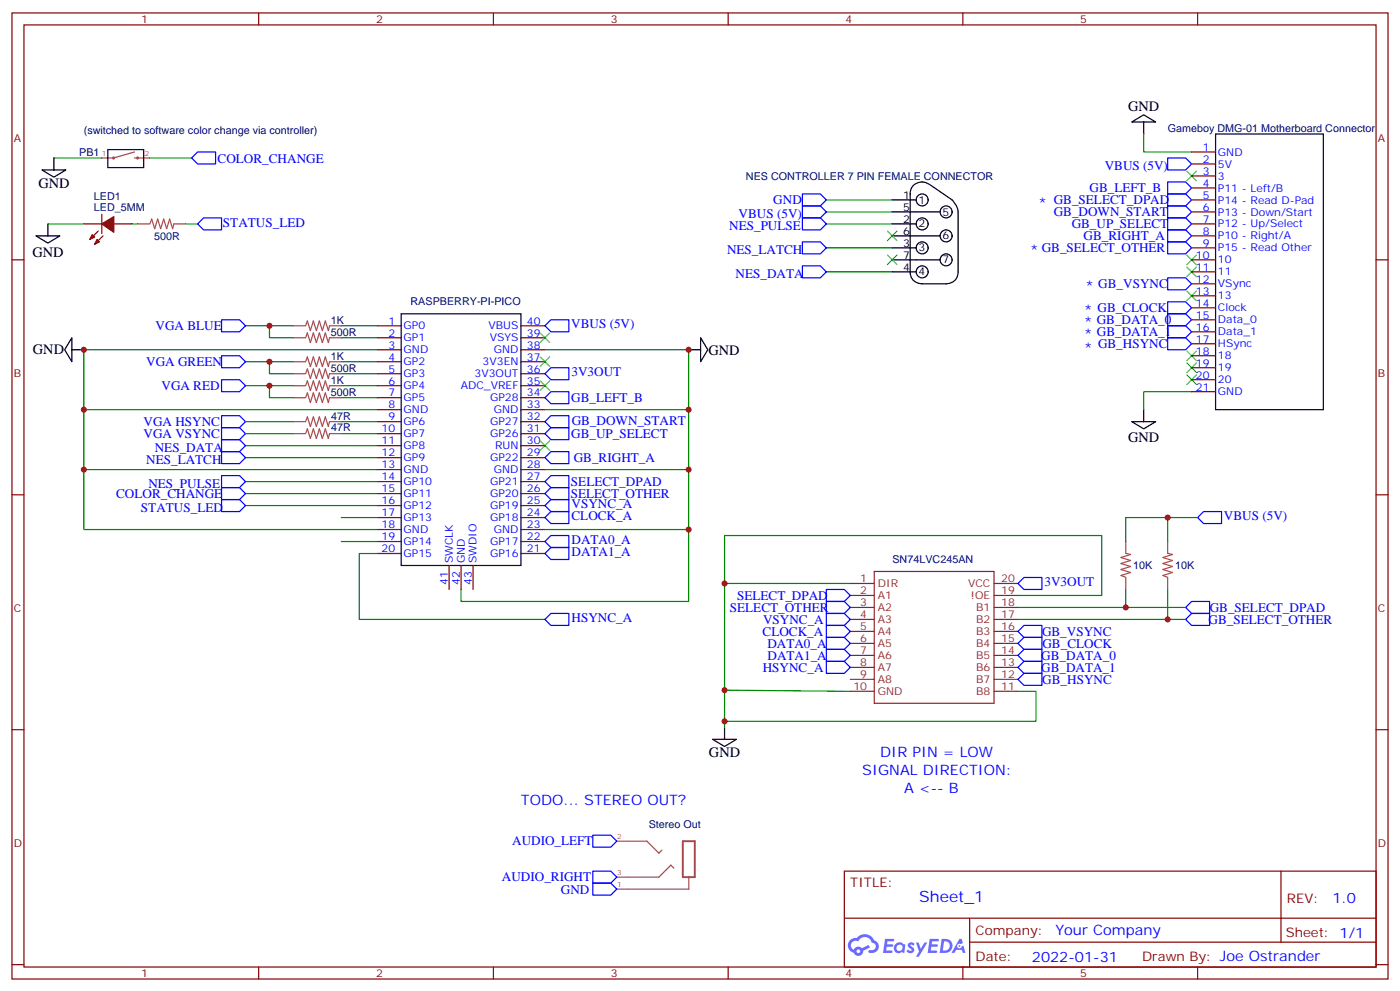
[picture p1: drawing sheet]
<svg xmlns="http://www.w3.org/2000/svg" width="412mm" height="292mm" viewBox="0 0 412 292" stroke-linecap="round" stroke-linejoin="round" font-family="sans-serif">
<g fill="none" stroke="#870000" stroke-width=".35">
<path d="M3.5 3.8h405.4v284.3h-405.4zM7.1 7.3h398.2v277.3h-398.2zM76.2 3.8v3.5M145.3 3.8v3.5M214.5 3.8v3.5M283.6 3.8v3.5M352.8 3.8v3.5M3.5 76.5h3.6M405.3 76.5h3.6M3.5 145.6h3.6M405.3 145.6h3.6M3.5 214.8h3.6"/>
<path d="M405.3 214.8h3.6M248.7 256.4h156.6v28.2h-156.6zM377.3 256.4v20.9M248.7 270.2h156.5M285.6 277.3h119.6M285.6 270.2v14.2M3.5 283.9h3.6M76.2 284.6v3.5M145.3 284.6v3.5M214.5 284.6v3.5M283.6 284.6v3.5M352.8 284.6v3.5"/>
<path d="M405.3 283.9h3.6"/>
</g>
<g fill="#5487ff">
<path d="M267.7 277.6a1.22 1.22 0 0 1 1.7 .2l-.4 .6a.47 .47 0 0 0-.3-.4 .47 .47 0 0 0-.5 .2l.1 .2a1.14 1.14 0 0 1 .8 1.8 1.14 1.14 0 0 1-1.9 0l-.2-.2 .5-.6 .7 .5a.29 .29 0 0 0 .3-.3 .29 .29 0 0 0-.2-.3 1.04 1.04 0 0 1-.6-1.7z"/>
<path d="M260.7 276.3h2.4l.3 .2-.2 .5-1.8 .1-.1 .8h1.5l.3 .4-.3 .4h-1.6l-.2 1.1h1.7l.2 .3-.2 .3-2.6 .1z"/>
<path d="M273.8 276.3h2.4l.3 .2-.1 .5-1.8 .1-.2 .8h1.6l.3 .4-.4 .4h-1.6l-.1 1.1h1.7l.2 .3-.2 .3-2.6 .1z"/>
<path d="M282.6 276.3h.7l.3 1.3-.6 .3a.69 .69 0 0 0-1 .3 .69 .69 0 0 0 .4 .9 .69 .69 0 0 0 .9-.6l.5-.2 .6 2.2h-.8l-.2-.9h-1.8l-.5 .9h-.8z"/>
<path d="M269.8 277.4h.8l.6 1.8 1.1-1.8h.9l-2.6 4.2h-.8l.9-1.5z"/>
<path d="M277.4 276.3l-.6 4.2h1.3a2.11 2.11 0 0 0 2.5-2.1 2.11 2.11 0 0 0-2.5-2.1zM278.1 277.1a1.39 1.39 0 0 1 1.7 1.4 1.39 1.39 0 0 1-1.8 1.3h-.3z"/>
<path d="M263.7 277.9a1.54 1.54 0 0 0-.1 2.2 1.54 1.54 0 0 0 2.2 .1l.6 .3 .3-2.3-.2-.3h-.4a1.49 1.49 0 0 0-2.4 0zM264 278.9a.94 .94 0 0 1 1.8 0 .94 .94 0 0 1-1.8 0z"/>
<path d="M250.4 276.7a2.18 2.18 0 0 0 1.1 3.7 1.44 1.44 0 0 0 1.6 .9 1.44 1.44 0 0 0 1.2-1.4l2-1.1-.5-.7-1.9 1a1.47 1.47 0 0 0-2.4 .4 1.39 1.39 0 0 1-.7-1.9 1.39 1.39 0 0 1 2-.5 2.12 2.12 0 0 1 2.2-1.3 2.12 2.12 0 0 1 1.9 1.7 1.14 1.14 0 0 1 1.1 1.4 1.14 1.14 0 0 1-1.7 .7 .43 .43 0 0 0-.5 .4 .43 .43 0 0 0 .4 .5 1.98 1.98 0 0 0 2.5-1.2 1.98 1.98 0 0 0-1.2-2.6 3.1 3.1 0 0 0-5.3-.6l-.9 .1zM252.3 280a.55 .55 0 0 1 1.1 0 .55 .55 0 0 1-1.1 0z"/>
<circle cx="282.6" cy="278.4" r=".26"/>
</g>
<g fill="none" stroke="#8c2424" stroke-width=".35">
<path d="M250.5 171.7h7M250.5 175.3h7M250.5 178.8h7M257.5 168.2h35.3v38.8h-35.3zM292.8 171.7h7.1M292.8 175.3h7.1M292.8 178.8h7.1M250.5 182.3h7M250.5 185.8h7M250.5 189.4h7M250.5 192.9h7M250.5 196.4h7"/>
<path d="M250.5 200h7M292.8 182.3h7.1M292.8 185.8h7.1M292.8 189.4h7.1M292.8 192.9h7.1M292.8 196.4h7.1M292.8 200h7.1M250.5 203.5h7M292.8 203.5h7.1"/>
</g>
<g fill="none" stroke="#870000" stroke-width=".35">
<path d="M351 44.7h7.1M351 48.3h7.1M351 51.8h7.1M351 55.3h7.1M351 58.8h7.1M24.7 65.9h5.3M28.9 68l-2.4 2.5M30 63.1v5.6M30.3 69.4l-2.4 2.5M33.5 65.9h5.3M351 65.9h7.1M351 62.4h7.1"/>
<path d="M351 69.4h7.1M351 73h7.1M351 76.5h7.1M111.1 95.9h7.1M111.1 99.4h7.1M153.5 95.9h7M153.5 99.4h7M351 80h7.1M351 83.5h7.1M351 87.1h7.1M351 90.6h7.1M351 94.1h7.1"/>
<path d="M351 97.6h7.1M111.1 102.9h7.1M111.1 106.5h7.1M111.1 110h7.1M111.1 113.5h7.1M111.1 117.1h7.1M153.5 102.9h7M153.5 106.5h7M153.5 110h7M153.5 113.5h7M153.5 117.1h7M351 101.2h7.1"/>
<path d="M351 104.7h7.1M351 108.2h7.1M351 111.8h7.1M351 115.3h7.1M111.1 120.6h7.1M111.1 124.1h7.1M111.1 127.6h7.1M111.1 131.2h7.1M111.1 134.7h7.1M111.1 138.2h7.1M153.5 120.6h7M153.5 124.1h7"/>
<path d="M153.5 127.6h7M153.5 131.2h7M153.5 134.7h7M153.5 138.2h7M111.1 141.7h7.1M111.1 145.3h7.1M111.1 148.8h7.1M111.1 152.3h7.1M111.1 155.9h7.1M111.1 159.4h7.1M153.5 141.7h7M153.5 145.3h7"/>
<path d="M153.5 148.8h7M153.5 152.3h7M153.5 155.9h7M153.5 159.4h7M111.1 162.9h7.1M132.3 166.4v7.1M135.8 166.4v7.1M139.3 166.4v7.1M153.5 162.9h7"/>
</g>
<g fill="none" stroke="#000" stroke-width=".35">
<path d="M333.4 35.9l3.5-2.1 3.5 2.1zM336.9 35.9v3.5M358.1 39.4h31.7v81.2h-31.7zM12.3 50h7.1l-3.5 2.1zM15.9 46.5v3.5M31.7 44h10.6v5.3h-10.6zM262.8 58.8h7.1M269.2 54.4a4.1 4.1 0 0 1 5.5 .5l4.3 2.9a5.9 5.9 0 0 1 3.2 4.6v17.6a3.5 3.5 0 0 1-3.5 3.5h-7.1a3.5 3.5 0 0 1-3.5-3.5v-22.9l.2-1.2zM10.6 69.4h7l-3.5 2.1zM14.1 65.9v3.5M262.8 65.9h7.1M262.8 73h7.1"/>
<path d="M262.8 62.4h14.1M262.8 69.4h14.1M262.8 76.5h14.1M21.2 99.4v7.1l-2.2-3.6zM118.2 92.4h35.3v74h-35.3zM206.4 99.4l2.1 3.5-2.1 3.6zM262.8 80h7.1M21.2 102.9h3.5M202.8 102.9h3.6M333.4 124.1h7l-3.5 2.1zM336.9 120.6v3.5M209.9 217.6h7.1l-3.6 2.1z"/>
<path d="M213.4 214.1v3.5"/>
<circle cx="271.6" cy="58.8" r="1.76"/>
<circle cx="271.6" cy="65.9" r="1.76"/>
<circle cx="271.6" cy="73" r="1.76"/>
<circle cx="278.7" cy="62.4" r="1.76"/>
<circle cx="278.7" cy="69.4" r="1.76"/>
<circle cx="278.7" cy="76.5" r="1.76"/>
<circle cx="271.6" cy="80" r="1.76"/>
</g>
<g fill="none" stroke="#00f" stroke-width=".35">
<path d="M56.4 46.5l1.8-1.8h5.3v3.6h-5.3zM236.4 57.1h5.3l1.7 1.7-1.7 1.8h-5.3zM344 53.6h5.2l1.8 1.7-1.8 1.8h-5.2zM344 57.1h5.2l1.8 1.7-1.8 1.8h-5.2zM344 46.5h5.2l1.8 1.8-1.8 1.7h-5.2zM58.2 65.9l1.8-1.8h5.3v3.6h-5.3zM236.4 64.1h5.3l1.7 1.8-1.7 1.8h-5.3zM236.4 71.2h5.3l1.7 1.8-1.7 1.7h-5.3zM236.4 78.2h5.3l1.7 1.8-1.7 1.8h-5.3zM236.4 60.6h5.3l1.7 1.8-1.7 1.7h-5.3zM344 60.6h5.2l1.8 1.8-1.8 1.7h-5.2zM344 64.1h5.2l1.8 1.8-1.8 1.8h-5.2z"/>
<path d="M344 67.7h5.2l1.8 1.7-1.8 1.8h-5.2zM344 71.2h5.2l1.8 1.8-1.8 1.7h-5.2zM65.3 94.1h5.3l1.7 1.8-1.7 1.7h-5.3zM160.5 95.9l1.8-1.8h5.3v3.5h-5.3zM344 99.4h5.2l1.8 1.8-1.8 1.7h-5.2zM344 95.9h5.2l1.8 1.7-1.8 1.8h-5.2zM344 92.4h5.2l1.8 1.7-1.8 1.8h-5.2zM344 88.8h5.2l1.8 1.8-1.8 1.8h-5.2zM344 81.8h5.2l1.8 1.7-1.8 1.8h-5.2zM65.3 104.7h5.3l1.7 1.8-1.7 1.7h-5.3zM65.3 111.8h5.3l1.7 1.7-1.7 1.8h-5.3zM160.5 110l1.8-1.8h5.3v3.6h-5.3z"/>
<path d="M162.3 115.3h5.3v3.5h-5.3l-1.8-1.7zM65.3 125.9h5.3l1.7 1.7-1.7 1.8h-5.3zM65.3 122.3h5.3l1.7 1.8-1.7 1.8h-5.3zM65.3 132.9h5.3l1.7 1.8-1.7 1.8h-5.3zM65.3 140h5.3l1.7 1.7-1.7 1.8h-5.3zM65.3 129.4h5.3l1.7 1.8-1.7 1.7h-5.3zM160.5 134.7l1.8-1.8h5.3v3.6h-5.3zM160.5 127.6l1.8-1.7h5.3v3.5h-5.3zM160.5 124.1l1.8-1.8h5.3v3.6h-5.3zM65.3 143.5h5.3l1.7 1.8-1.7 1.7h-5.3zM65.3 147h5.3l1.7 1.8-1.7 1.8h-5.3zM160.5 141.7l1.8-1.7h5.3v3.5h-5.3z"/>
<path d="M160.5 145.3l1.8-1.8h5.3v3.5h-5.3zM160.5 152.3l1.8-1.7h5.3v3.5h-5.3zM160.5 159.4l1.8-1.8h5.3v3.5h-5.3zM160.5 148.8l1.8-1.8h5.3v3.6h-5.3zM354.5 150.6h5.3v3.5h-5.3l-1.7-1.8zM160.5 162.9l1.8-1.8h5.3v3.6h-5.3zM243.4 177h5.3l1.8 1.8-1.8 1.8h-5.3zM243.4 173.5h5.3l1.8 1.8-1.8 1.7h-5.3zM299.9 171.7l1.7-1.7h5.3v3.5h-5.3zM349.2 178.8l1.8-1.8h5.3v3.6h-5.3zM160.5 182.3l1.8-1.7h5.3v3.5h-5.3zM243.4 180.6h5.3l1.8 1.7-1.8 1.8h-5.3z"/>
<path d="M243.4 187.6h5.3l1.8 1.8-1.8 1.7h-5.3zM243.4 194.7h5.3l1.8 1.7-1.8 1.8h-5.3zM243.4 191.1h5.3l1.8 1.8-1.8 1.8h-5.3zM243.4 184.1h5.3l1.8 1.7-1.8 1.8h-5.3zM299.9 200l1.7-1.8h5.3v3.5h-5.3zM299.9 196.4l1.7-1.7h5.3v3.5h-5.3zM299.9 189.4l1.7-1.8h5.3v3.5h-5.3zM301.6 191.1h5.3v3.6h-5.3l-1.7-1.8zM301.6 184.1h5.3v3.5h-5.3l-1.7-1.8zM351 180.6h5.3v3.5h-5.3l-1.8-1.8zM174.6 245.8h5.3l1.8 1.8-1.8 1.7h-5.3zM174.6 256.4h5.3l1.8 1.8-1.8 1.7h-5.3z"/>
<path d="M174.6 259.9h5.3l1.8 1.8-1.8 1.8h-5.3z"/>
</g>
<g fill="none" stroke="#008700" stroke-width=".35">
<path d="M336.9 39.4v5.3h14.1M15.9 46.5h14.1M44.1 46.5h12.3M243.4 58.8h19.4M14.1 65.9h10.6M38.8 65.9h1.8M54.7 65.9h3.5M243.4 65.9h19.4M243.4 62.4h19.4M243.4 73h19.4M72.3 95.9h14.1M79.4 95.9v3.5h7"/>
<path d="M100.5 99.4h10.6M100.5 95.9h10.6M243.4 80h19.4M72.3 113.5h14.1M72.3 106.5h14.1M79.4 106.5v3.5h7M79.4 113.5v3.6h7M100.5 113.5h10.6M100.5 110h10.6M100.5 106.5h10.6M100.5 117.1h10.6M111.1 102.9h-86.4v17.7h86.4"/>
<path d="M160.5 102.9h42.3v17.7h-42.3M351 115.3h-14.1v5.3M24.7 120.6v17.6h86.4M24.7 138.2v17.7h86.4M72.3 134.7h38.8M72.3 127.6h14.1M72.3 124.1h14.1M72.3 131.2h38.8M100.5 127.6h10.6M100.5 124.1h10.6M202.8 120.6v17.6h-42.3M202.8 138.2v17.7h-42.3"/>
<path d="M72.3 141.7h38.8M72.3 145.3h38.8M72.3 148.8h38.8M100.5 152.3h10.6M100.5 159.4h10.6M202.8 155.9v21.1h-67v-3.5M344 152.3v7.1M352.8 152.3h-21.2v7.1M111.1 162.9h-5.3v19.4h54.7M213.4 171.7v-14.1h111.2v17.7h-24.7M250.5 171.7h-37.1v42.4M299.9 178.8h49.3"/>
<path d="M331.6 173.5v5.3M344 173.5v8.8M299.9 182.3h49.3M213.4 203.1l37.1 .4M299.9 203.5h5.3v8.8h-91.8"/>
</g>
<g fill="none" stroke="#3c3" stroke-width=".35">
<path d="M349.6 50.4l2.8 2.8M352.4 50.4l-2.8 2.8M261.4 68l2.8 2.8M261.4 75.1l2.8 2.8M264.2 68l-2.8 2.8M264.2 75.1l-2.8 2.8M349.6 75.1l2.8 2.8M349.6 78.6l2.8 2.8M352.4 75.1l-2.8 2.8M352.4 78.6l-2.8 2.8M159.1 98l2.8 2.8M161.9 98l-2.8 2.8"/>
<path d="M349.6 85.7l2.8 2.8M352.4 85.7l-2.8 2.8M159.1 112.1l2.8 2.8M159.1 105.1l2.8 2.8M161.9 112.1l-2.8 2.8M161.9 105.1l-2.8 2.8M349.6 103.3l2.8 2.8M349.6 106.8l2.8 2.8M349.6 110.3l2.8 2.9M352.4 103.3l-2.8 2.8M352.4 106.8l-2.8 2.8M352.4 110.3l-2.8 2.9"/>
<path d="M159.1 129.8l2.8 2.8M161.9 129.8l-2.8 2.8"/>
</g>
<g fill="none" stroke="#a64a4a" stroke-width=".35">
<path d="M39.6 44.7l-6.1 1.8h-3.5M39.6 46.5h.9M40.6 46.5h3.5M40.6 65.9h3.4M44.2 65.9l.5-1.4 .9 2.8 .8-2.8 .9 2.8 .9-2.8 .9 2.8 .9-2.8 .9 2.8 .3-1.4h3.5M86.4 95.9h3.5M86.4 99.4h3.5M90 95.9l.5-1.4 .9 2.8 .9-2.8 .9 2.8 .9-2.8 .9 2.8 .8-2.8 .9 2.8 .4-1.4h3.4M90 99.4l.5-1.4 .9 2.8 .9-2.8 .9 2.8 .9-2.8 .9 2.8 .8-2.8 .9 2.8 .4-1.4h3.4M86.4 106.5h3.5M86.4 110h3.5M86.4 113.5h3.5"/>
<path d="M86.4 117.1h3.5M90 106.5l.5-1.4 .9 2.8 .9-2.8 .9 2.8 .9-2.8 .9 2.8 .8-2.8 .9 2.8 .4-1.4h3.4M90 110l.5-1.4 .9 2.8 .9-2.8 .9 2.8 .9-2.8 .9 2.8 .8-2.8 .9 2.8 .4-1.4h3.4M90 113.5l.5-1.4 .9 2.8 .9-2.8 .9 2.8 .9-2.8 .9 2.8 .8-2.8 .9 2.8 .4-1.4h3.4M90 117.1l.5-1.5 .9 2.9 .9-2.9 .9 2.9 .9-2.9 .9 2.9 .8-2.9 .9 2.9 .4-1.4h3.4M86.4 127.6h3.5M86.4 124.1h3.5M90 127.6l.5-1.4 .9 2.8 .9-2.8 .9 2.8 .9-2.8 .9 2.8 .8-2.8 .9 2.8 .4-1.4h3.4M90 124.1l.5-1.4 .9 2.8 .9-2.8 .9 2.8 .9-2.8 .9 2.8 .8-2.8 .9 2.8 .4-1.4h3.4M331.6 159.4v3.5l1.4 .3-2.8 .9 2.8 .9-2.8 .9 2.8 .8-2.8 .9 2.8 .9-2.8 .9 1.4 .5M344 159.4v3.5l1.4 .3-2.9 .9 2.9 .9-2.9 .9 2.9 .8-2.9 .9 2.9 .9-2.9 .9 1.5 .5M331.6 170v3.5"/>
<path d="M344 170v3.5M181.7 247.6h3.5M181.7 258.2h3.5M185.3 247.6h5.3l3.5 3.5 .9-.9M198.5 255.5l-.9-.9-3.5 3.6h-8.8M202.9 258.2v3.5h-17.6M181.7 261.7h3.5"/>
</g>
<path d="M33.6 46.5l-.1-.2-.2 .2 .3 .1M40.7 46.5l-.2-.2-.2 .2 .3 .1M201.1 247.6h3.6v10.6h-3.6z" fill="none" stroke="#a64a4a" stroke-width=".56"/>
<g fill="#870000" stroke="#870000" stroke-width=".35">
<path d="M27.2 69.1l.7 .7-1.4 .7z"/>
<path d="M28.6 70.5l.7 .7-1.4 .7z"/>
<path d="M30 65.9l3.5-2.1v4.6z"/>
</g>
<g fill="#c00">
<circle cx="79.4" cy="95.9" r=".88"/>
<circle cx="79.4" cy="106.5" r=".88"/>
<circle cx="79.4" cy="113.5" r=".88"/>
<circle cx="213.4" cy="203.1" r=".88"/>
<circle cx="202.8" cy="102.9" r=".88"/>
<circle cx="202.8" cy="120.6" r=".88"/>
<circle cx="202.8" cy="138.2" r=".88"/>
<circle cx="202.8" cy="155.9" r=".88"/>
<circle cx="24.7" cy="102.9" r=".88"/>
<circle cx="24.7" cy="120.6" r=".88"/>
<circle cx="24.7" cy="138.2" r=".88"/>
<circle cx="213.4" cy="212.3" r=".88"/>
<circle cx="213.4" cy="171.7" r=".88"/>
<circle cx="344" cy="182.3" r=".88"/>
<circle cx="331.6" cy="178.8" r=".88"/>
<circle cx="344" cy="152.3" r=".88"/>
</g>
<text font-size="4.6" fill="#00f" x="270.8" y="265.4">Sheet_1</text>
<g font-size="4.2">
<text x="332.3" y="32.6">GND</text>
<text x="11.3" y="55.3">GND</text>
<text x="9.6" y="75.6">GND</text>
<text x="9.7" y="104.3">GND</text>
<text x="208.7" y="104.4">GND</text>
<text x="332.3" y="130.2">GND</text>
<text x="208.8" y="222.9">GND</text>
</g>
<g font-size="4.2" fill="#00f">
<text x="305.9" y="61.3">*</text>
<text x="303.4" y="75.1">* GB_SELECT_OTHER</text>
<text x="319.6" y="85.7">* GB_VSYNC</text>
<text x="319.3" y="92.7">* GB_CLOCK</text>
<text x="319.3" y="96.2">* GB_DATA_0</text>
<text x="319.3" y="99.8">* GB_DATA_1</text>
<text x="319.3" y="104">*</text>
<text x="259.3" y="222.9">DIR PIN = LOW</text>
<text x="254" y="228.2">SIGNAL DIRECTION:</text>
<text x="266.3" y="233.5">A &lt;-- B</text>
<text x="153.5" y="237">TODO... STEREO OUT?</text>
<text x="392.5" y="265.7">1.0</text>
<text x="310.9" y="275.2">Your Company</text>
<text x="304" y="283">2022-01-31</text>
</g>
<g font-size="3.9" fill="#00f">
<text x="64.1" y="47.9">COLOR_CHANGE</text>
<text x="325.4" y="50.1">VBUS (5V)</text>
<text x="321" y="56.6">GB_LEFT_B</text>
<text x="217.6" y="64.2">VBUS (5V)</text>
<text x="227.8" y="60.1">GND</text>
<text x="310.4" y="60.1">GB_SELECT_DPAD</text>
<text x="310.4" y="63.6">GB_DOWN_START</text>
<text x="65.7" y="66.7">STATUS_LED</text>
<text x="214.8" y="67.7">NES_PULSE</text>
<text x="315.7" y="67.1">GB_UP_SELECT</text>
<text x="319.2" y="70.7">GB_RIGHT_A</text>
<text x="214.2" y="74.7">NES_LATCH</text>
<text x="216.7" y="81.8">NES_DATA</text>
<text x="45.8" y="97.1">VGA BLUE</text>
<text x="168.3" y="96.6">VBUS (5V)</text>
<text x="43.1" y="107.7">VGA GREEN</text>
<text x="323.4" y="102.5">GB_HSYNC</text>
<text x="168.3" y="110.8">3V3OUT</text>
<text x="47.6" y="114.8">VGA RED</text>
<text x="168.3" y="118.4">GB_LEFT_B</text>
<text x="42.3" y="125.3">VGA HSYNC</text>
<text x="168.4" y="125.1">GB_DOWN_START</text>
<text x="42.3" y="128.9">VGA VSYNC</text>
<text x="168.3" y="128.9">GB_UP_SELECT</text>
<text x="43.1" y="136.5">NES_LATCH</text>
<text x="45.6" y="132.9">NES_DATA</text>
<text x="169" y="136.1">GB_RIGHT_A</text>
<text x="43.7" y="143.5">NES_PULSE</text>
<text x="168.2" y="143.1">SELECT_DPAD</text>
<text x="34.2" y="146.5">COLOR_CHANGE</text>
<text x="168.1" y="146.6">SELECT_OTHER</text>
<text x="168.3" y="149.6">VSYNC_A</text>
<text x="41.5" y="150.6">STATUS_LED</text>
<text x="168.3" y="153.1">CLOCK_A</text>
<text x="360.5" y="153">VBUS (5V)</text>
<text x="168.3" y="160.1">DATA0_A</text>
<text x="168.3" y="163.7">DATA1_A</text>
<text x="307.7" y="172.5">3V3OUT</text>
<text x="217.1" y="176.5">SELECT_DPAD</text>
<text x="168.3" y="183.1">HSYNC_A</text>
<text x="215" y="180">SELECT_OTHER</text>
<text x="224.8" y="183.6">VSYNC_A</text>
<text x="356" y="183.7">GB_SELECT_OTHER</text>
<text x="356.3" y="180">GB_SELECT_DPAD</text>
<text x="224.6" y="187.1">CLOCK_A</text>
<text x="226.1" y="190.6">DATA0_A</text>
<text x="306.9" y="187.1">GB_VSYNC</text>
<text x="307.1" y="190.6">GB_CLOCK</text>
<text x="224.7" y="197.7">HSYNC_A</text>
<text x="226.1" y="194.1">DATA1_A</text>
<text x="306.7" y="197.7">GB_DATA_1</text>
<text x="306.7" y="194.1">GB_DATA_0</text>
<text x="307" y="201.2">GB_HSYNC</text>
<text x="150.9" y="248.8">AUDIO_LEFT</text>
<text x="147.9" y="259.4">AUDIO_RIGHT</text>
<text x="165.2" y="263">GND</text>
</g>
<g font-size="3.9" fill="#800">
<text x="250.5" y="261">TITLE:</text>
<text x="379.1" y="265.7">REV:</text>
<text x="287.4" y="275.2">Company:</text>
<text x="378.7" y="275.8">Sheet: 1/1</text>
<text x="287.4" y="282.9">Date:</text>
<text x="336.4" y="282.9">Draw</text>
<text x="346.6" y="282.9">n By: Joe Ostrander</text>
</g>
<g font-size="3.2" fill="#800">
<text x="41.6" y="6.8">1</text>
<text x="110.8" y="6.8">2</text>
<text x="179.9" y="6.8">3</text>
<text x="249.1" y="6.8">4</text>
<text x="318.2" y="6.8">5</text>
<text x="4.1" y="41.9">A</text>
<text x="405.9" y="41.9">A</text>
<text x="4.1" y="111.1">B</text>
<text x="405.9" y="111.1">B</text>
<text x="4.1" y="180.2">C</text>
<text x="405.9" y="180.2">C</text>
<text x="4.1" y="249.3">D</text>
<text x="405.9" y="249.3">D</text>
<text x="41.6" y="287.6">1</text>
<text x="110.8" y="287.6">2</text>
<text x="179.9" y="287.6">3</text>
<text x="249.1" y="287.6">4</text>
<text x="318.2" y="287.6">5</text>
</g>
<g font-size="3.2" fill="#000080">
<text x="24.7" y="39.4">(switched to software color change via controller)</text>
<text x="344" y="38.8">Gameboy DMG-01 Motherboard Connector</text>
<text x="23.3" y="45.9">PB1</text>
<text x="219.7" y="52.8">NES CONTROLLER 7 PIN FEMALE CONNECTOR</text>
<text x="27.6" y="58.9">LED1</text>
<text x="27.6" y="62">LED_5MM</text>
<text x="45.5" y="70.6">500R</text>
<text x="120.9" y="89.9">RASPBERRY-PI-PICO</text>
<text x="97.5" y="95.3">1K</text>
<text x="97.5" y="98.8">500R</text>
<text x="97.5" y="105.8">1K</text>
<text x="97.5" y="109.4">500R</text>
<text x="97.5" y="112.9">1K</text>
<text x="97.5" y="116.4">500R</text>
<text x="97.5" y="123.5">47R</text>
<text x="97.5" y="127">47R</text>
<text x="262.9" y="165.7">SN74LVC245AN</text>
<text x="333.8" y="167.6">10K</text>
<text x="346.2" y="167.6">10K</text>
<text x="191.1" y="243.7">Stereo Out</text>
</g>
<g font-size="3.2" fill="#00f">
<text x="354.3" y="44.4">1</text>
<text x="354.3" y="47.9">2</text>
<text x="358.8" y="45.8">GND</text>
<text x="354.3" y="51.4">3</text>
<text x="358.8" y="49.3">5V</text>
<text x="358.8" y="52.8">3</text>
<text x="354.3" y="55">4</text>
<text x="354.3" y="58.5">5</text>
<text x="358.8" y="56.4">P11 - Left/B</text>
<text x="358.8" y="59.9">P14 - Read D-Pad</text>
<text x="354.3" y="62">6</text>
<text x="354.3" y="65.5">7</text>
<text x="358.8" y="63.4">P13 - Dow</text>
<text x="375.4" y="63.4">n/Start</text>
<text x="354.3" y="69.1">8</text>
<text x="358.8" y="67">P12 - Up/Select</text>
<text x="358.8" y="70.5">P10 - Right/A</text>
<text x="352.3" y="76.1">10</text>
<text x="354.3" y="72.6">9</text>
<text x="358.8" y="74">P15 - Read Other</text>
<text x="358.8" y="77.5">10</text>
<text x="352.3" y="79.7">11</text>
<text x="352.3" y="83.2">12</text>
<text x="358.8" y="81.1">11</text>
<text x="352.3" y="86.7">13</text>
<text x="358.8" y="84.6">VSync</text>
<text x="358.8" y="88.1">13</text>
<text x="114.4" y="95.5">1</text>
<text x="155.2" y="95.5">40</text>
<text x="352.3" y="90.2">14</text>
<text x="352.3" y="93.8">15</text>
<text x="358.8" y="91.7">Clock</text>
<text x="358.8" y="95.2">Data_0</text>
<text x="114.4" y="99.1">2</text>
<text x="118.9" y="96.9">GP0</text>
<text x="118.9" y="100.5">GP1</text>
<text x="143.9" y="96.9">VBUS</text>
<text x="144.3" y="100.5">VSYS</text>
<text x="155.2" y="99.1">39</text>
<text x="352.3" y="97.3">16</text>
<text x="352.3" y="100.8">17</text>
<text x="358.8" y="98.7">Data_1</text>
<text x="114.4" y="102.6">3</text>
<text x="114.4" y="106.1">4</text>
<text x="118.9" y="104">GND</text>
<text x="118.9" y="107.5">GP2</text>
<text x="142.2" y="107.5">3V3EN</text>
<text x="145.5" y="104">GND</text>
<text x="155.2" y="106.1">37</text>
<text x="155.2" y="102.6">38</text>
<text x="352.3" y="104.4">18</text>
<text x="352.3" y="107.9">19</text>
<text x="358.8" y="102.2">HSync</text>
<text x="358.8" y="105.8">18</text>
<text x="114.4" y="109.6">5</text>
<text x="114.4" y="113.2">6</text>
<text x="118.9" y="111.1">GP3</text>
<text x="139.8" y="111.1">3V3OUT</text>
<text x="155.2" y="113.2">35</text>
<text x="155.2" y="109.6">36</text>
<text x="352.3" y="111.4">20</text>
<text x="358.8" y="109.3">19</text>
<text x="358.8" y="112.8">20</text>
<text x="114.4" y="116.7">7</text>
<text x="118.9" y="114.6">GP4</text>
<text x="118.9" y="118.1">GP5</text>
<text x="135.7" y="114.6">ADC_VREF</text>
<text x="144.3" y="118.1">GP28</text>
<text x="155.2" y="116.7">34</text>
<text x="352.3" y="114.9">21</text>
<text x="358.8" y="116.3">GND</text>
<text x="114.4" y="120.2">8</text>
<text x="114.4" y="123.8">9</text>
<text x="118.9" y="121.6">GND</text>
<text x="118.9" y="125.2">GP6</text>
<text x="144.3" y="125.2">GP27</text>
<text x="145.5" y="121.6">GND</text>
<text x="155.2" y="123.8">32</text>
<text x="155.2" y="120.2">33</text>
<text x="112.4" y="127.3">10</text>
<text x="112.4" y="130.8">11</text>
<text x="118.9" y="128.7">GP7</text>
<text x="144.3" y="128.7">GP26</text>
<text x="155.2" y="130.8">30</text>
<text x="155.2" y="127.3">31</text>
<text x="112.4" y="134.3">12</text>
<text x="112.4" y="137.9">13</text>
<text x="118.9" y="132.2">GP8</text>
<text x="118.9" y="135.7">GP9</text>
<text x="144.3" y="135.7">GP22</text>
<text x="145.8" y="132.2">RUN</text>
<text x="155.2" y="137.9">28</text>
<text x="155.2" y="134.3">29</text>
<text x="112.4" y="141.4">14</text>
<text x="118.9" y="139.3">GND</text>
<text x="118.9" y="142.8">GP10</text>
<text x="144.3" y="142.8">GP21</text>
<text x="145.5" y="139.3">GND</text>
<text x="155.2" y="141.4">27</text>
<text x="112.4" y="144.9">15</text>
<text x="112.4" y="148.4">16</text>
<text x="118.9" y="146.3">GP11</text>
<text x="118.9" y="149.9">GP12</text>
<text x="144.3" y="149.9">GP19</text>
<text x="144.3" y="146.3">GP20</text>
<text x="155.2" y="148.4">25</text>
<text x="155.2" y="144.9">26</text>
<text x="112.4" y="152">17</text>
<text x="112.4" y="155.5">18</text>
<text x="118.9" y="153.4">GP13</text>
<text x="144.3" y="153.4">GP18</text>
<text x="155.2" y="155.5">23</text>
<text x="155.2" y="152">24</text>
<text x="112.4" y="159">19</text>
<text x="118.9" y="156.9">GND</text>
<text x="118.9" y="160.4">GP14</text>
<text x="144.3" y="160.4">GP17</text>
<text x="145.5" y="156.9">GND</text>
<text x="155.2" y="159">22</text>
<text x="112.4" y="162.6">20</text>
<text x="118.9" y="164">GP15</text>
<text x="133.3" y="165.7" transform="rotate(-90 133.3 165.7)">SWCLK</text>
<text x="136.9" y="165.7" transform="rotate(-90 136.9 165.7)">GND</text>
<text x="140.4" y="165.7" transform="rotate(-90 140.4 165.7)">SWDIO</text>
<text x="144.3" y="164">GP16</text>
<text x="155.2" y="162.6">21</text>
<text x="131.9" y="172.2" transform="rotate(-90 131.9 172.2)">41</text>
<text x="135.5" y="172.2" transform="rotate(-90 135.5 172.2)">42</text>
<text x="139" y="172.2" transform="rotate(-90 139 172.2)">43</text>
</g>
<g font-size="3.2">
<text x="266.1" y="58.5">1</text>
<text x="270.6" y="59.9">1</text>
<text x="266.1" y="65.5">2</text>
<text x="266.1" y="62">5</text>
<text x="277.6" y="63.4">5</text>
<text x="266.1" y="69.1">6</text>
<text x="270.6" y="67">2</text>
<text x="277.6" y="70.5">6</text>
<text x="266.1" y="72.6">3</text>
<text x="266.1" y="76.1">7</text>
<text x="270.6" y="74">3</text>
<text x="277.6" y="77.5">7</text>
<text x="266.1" y="79.7">4</text>
<text x="270.6" y="81.1">4</text>
</g>
<g font-size="3.2" fill="#8d2323">
<text x="253.4" y="171.4">1</text>
<text x="258.6" y="172.8">DIR</text>
<text x="285.1" y="172.8">VCC</text>
<text x="294.9" y="171.4">20</text>
<text x="253.4" y="174.9">2</text>
<text x="253.4" y="178.4">3</text>
<text x="258.6" y="176.3">A1</text>
<text x="258.6" y="179.8">A2</text>
<text x="286" y="176.3">!OE</text>
<text x="287.6" y="179.8">B1</text>
<text x="294.9" y="178.4">18</text>
<text x="294.9" y="174.9">19</text>
<text x="253.4" y="182">4</text>
<text x="253.4" y="185.5">5</text>
<text x="258.6" y="183.4">A3</text>
<text x="287.6" y="183.4">B2</text>
<text x="294.9" y="185.5">16</text>
<text x="294.9" y="182">17</text>
<text x="253.4" y="189">6</text>
<text x="258.6" y="186.9">A4</text>
<text x="258.6" y="190.4">A5</text>
<text x="287.6" y="190.4">B4</text>
<text x="287.6" y="186.9">B3</text>
<text x="294.9" y="189">15</text>
<text x="253.4" y="192.5">7</text>
<text x="253.4" y="196.1">8</text>
<text x="258.6" y="194">A6</text>
<text x="258.6" y="197.5">A7</text>
<text x="287.6" y="197.5">B6</text>
<text x="287.6" y="194">B5</text>
<text x="294.9" y="196.1">13</text>
<text x="294.9" y="192.5">14</text>
<text x="251.4" y="203.1">10</text>
<text x="253.4" y="199.6">9</text>
<text x="258.6" y="201">A8</text>
<text x="287.6" y="201">B7</text>
<text x="294.9" y="203.1">11</text>
<text x="294.9" y="199.6">12</text>
<text x="258.6" y="204.5">GND</text>
<text x="287.6" y="204.5">B8</text>
</g>
<g font-size="2.1" fill="#a54b4b">
<text x="30" y="45.8">1</text>
<text x="42.7" y="45.8">2</text>
<text x="181.8" y="246.9">2</text>
<text x="181.8" y="257.5">3</text>
<text x="181.8" y="261">1</text>
</g>
</svg>
